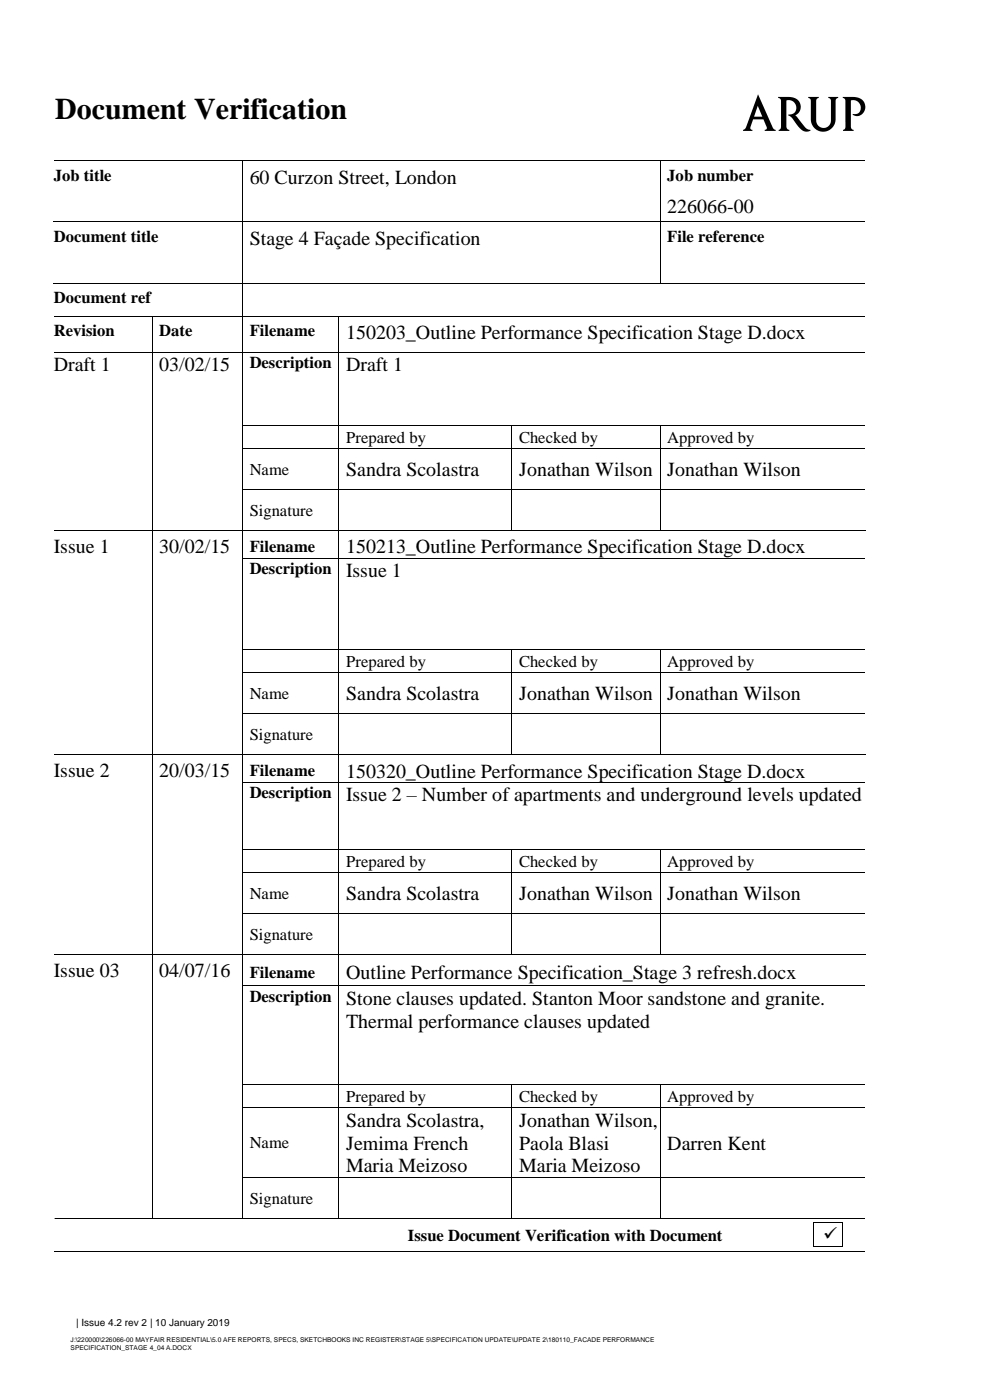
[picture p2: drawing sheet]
<svg xmlns="http://www.w3.org/2000/svg" width="210mm" height="297mm" viewBox="0 0 210 297" stroke-linecap="round" stroke-linejoin="round" font-family="sans-serif">
<g fill="#000">
<path d="M11.4 34h.3v.2h-.3z" fill-rule="evenodd"/>
<path d="M11.7 34h.2v.2h-.2z" fill-rule="evenodd"/>
<path d="M51.4 34h.1v.2h-.1z" fill-rule="evenodd"/>
<path d="M51.4 34.2h.1v.8h-.1z" fill-rule="evenodd"/>
<path d="M138.2 34h.1v.2h-.1z" fill-rule="evenodd"/>
<path d="M138.3 34h1.7v.2h-1.7z" fill-rule="evenodd"/>
<path d="M140 34h.2v.2h-.2z" fill-rule="evenodd"/>
<path d="M140 34.2h.2v.8h-.2z" fill-rule="evenodd"/>
<path d="M51.4 41h.1v.2h-.1z" fill-rule="evenodd"/>
<path d="M51.4 47h.1v.2h-.1z" fill-rule="evenodd"/>
<path d="M51.4 47.2h.1v.8h-.1z" fill-rule="evenodd"/>
<path d="M51.4 54h.1v.2h-.1z" fill-rule="evenodd"/>
<path d="M140 41h.2v.2h-.2z" fill-rule="evenodd"/>
<path d="M140 47h.2v.2h-.2z" fill-rule="evenodd"/>
<path d="M140 47.2h.2v.8h-.2z" fill-rule="evenodd"/>
<path d="M140 54h.2v.2h-.2z" fill-rule="evenodd"/>
<path d="M32.2 67h.2v.2h-.2z" fill-rule="evenodd"/>
<path d="M32.2 67.2h.2v.8h-.2z" fill-rule="evenodd"/>
<path d="M32.2 73.6h.2v1h-.2z" fill-rule="evenodd"/>
<path d="M32.2 74.6h.2v.2h-.2z" fill-rule="evenodd"/>
<path d="M51.4 60h.1v.2h-.1z" fill-rule="evenodd"/>
<path d="M51.4 60.2h.1v.8h-.1z" fill-rule="evenodd"/>
<path d="M51.4 67h.1v.2h-.1z" fill-rule="evenodd"/>
<path d="M51.4 67.2h.1v.8h-.1z" fill-rule="evenodd"/>
<path d="M51.4 73.6h.1v1h-.1z" fill-rule="evenodd"/>
<path d="M51.4 74.6h.1v.2h-.1z" fill-rule="evenodd"/>
<path d="M71.8 67h.2v.2h-.2z" fill-rule="evenodd"/>
<path d="M71.8 67.2h.2v.8h-.2z" fill-rule="evenodd"/>
<path d="M71.8 73.6h.2v1h-.2z" fill-rule="evenodd"/>
<path d="M71.8 74.6h.2v.2h-.2z" fill-rule="evenodd"/>
<path d="M140 60h.2v.2h-.2z" fill-rule="evenodd"/>
<path d="M32.2 90.1h.2v.2h-.2z" fill-rule="evenodd"/>
<path d="M32.2 95.1h.2v.1h-.2z" fill-rule="evenodd"/>
<path d="M51.4 90.1h.1v.2h-.1z" fill-rule="evenodd"/>
<path d="M51.4 95.1h.1v.1h-.1z" fill-rule="evenodd"/>
<path d="M71.8 90.1h.2v.2h-.2z" fill-rule="evenodd"/>
<path d="M71.8 95.1h.2v.1h-.2z" fill-rule="evenodd"/>
<path d="M108.5 90.1h.2v.2h-.2z" fill-rule="evenodd"/>
<path d="M108.5 95.1h.2v.1h-.2z" fill-rule="evenodd"/>
<path d="M140 90.1h.2v.2h-.2z" fill-rule="evenodd"/>
<path d="M140 95.1h.2v.1h-.2z" fill-rule="evenodd"/>
<path d="M32.2 103.7h.2v.2h-.2z" fill-rule="evenodd"/>
<path d="M32.2 112.4h.2v.2h-.2z" fill-rule="evenodd"/>
<path d="M32.2 112.6h.2v.8h-.2z" fill-rule="evenodd"/>
<path d="M32.2 118.3h.2v.2h-.2z" fill-rule="evenodd"/>
<path d="M51.4 103.7h.1v.2h-.1z" fill-rule="evenodd"/>
<path d="M51.4 112.4h.1v.2h-.1z" fill-rule="evenodd"/>
<path d="M51.4 112.6h.1v.8h-.1z" fill-rule="evenodd"/>
<path d="M51.4 118.3h.1v.2h-.1z" fill-rule="evenodd"/>
<path d="M71.8 103.7h.2v.2h-.2z" fill-rule="evenodd"/>
<path d="M71.8 112.4h.2v.2h-.2z" fill-rule="evenodd"/>
<path d="M71.8 112.6h.2v.8h-.2z" fill-rule="evenodd"/>
<path d="M71.8 118.3h.2v.2h-.2z" fill-rule="evenodd"/>
<path d="M108.5 103.7h.2v.2h-.2z" fill-rule="evenodd"/>
<path d="M108.5 112.4h.2v.2h-.2z" fill-rule="evenodd"/>
<path d="M140 103.7h.2v.2h-.2z" fill-rule="evenodd"/>
<path d="M140 112.4h.2v.2h-.2z" fill-rule="evenodd"/>
<path d="M183.5 112.4h.1v.2h-.1z" fill-rule="evenodd"/>
<path d="M32.2 137.7h.2v.2h-.2z" fill-rule="evenodd"/>
<path d="M51.4 137.7h.1v.2h-.1z" fill-rule="evenodd"/>
<path d="M71.8 137.7h.2v.2h-.2z" fill-rule="evenodd"/>
<path d="M108.5 137.7h.2v.2h-.2z" fill-rule="evenodd"/>
<path d="M140 137.7h.2v.2h-.2z" fill-rule="evenodd"/>
<path d="M32.2 142.6h.2v.2h-.2z" fill-rule="evenodd"/>
<path d="M32.2 151.3h.2v.1h-.2z" fill-rule="evenodd"/>
<path d="M51.4 142.6h.1v.2h-.1z" fill-rule="evenodd"/>
<path d="M51.4 151.3h.1v.1h-.1z" fill-rule="evenodd"/>
<path d="M71.8 142.6h.2v.2h-.2z" fill-rule="evenodd"/>
<path d="M71.8 151.3h.2v.1h-.2z" fill-rule="evenodd"/>
<path d="M108.5 142.6h.2v.2h-.2z" fill-rule="evenodd"/>
<path d="M108.5 151.3h.2v.1h-.2z" fill-rule="evenodd"/>
<path d="M140 142.6h.2v.2h-.2z" fill-rule="evenodd"/>
<path d="M140 151.3h.2v.1h-.2z" fill-rule="evenodd"/>
<path d="M32.2 160h.2v.1h-.2z" fill-rule="evenodd"/>
<path d="M32.2 160.1h.2v.9h-.2z" fill-rule="evenodd"/>
<path d="M32.2 165.9h.2v.2h-.2z" fill-rule="evenodd"/>
<path d="M51.4 160h.1v.1h-.1z" fill-rule="evenodd"/>
<path d="M51.4 160.1h.1v.9h-.1z" fill-rule="evenodd"/>
<path d="M51.4 165.9h.1v.2h-.1z" fill-rule="evenodd"/>
<path d="M71.8 160h.2v.1h-.2z" fill-rule="evenodd"/>
<path d="M71.8 160.1h.2v.9h-.2z" fill-rule="evenodd"/>
<path d="M71.8 165.9h.2v.2h-.2z" fill-rule="evenodd"/>
<path d="M108.5 160h.2v.1h-.2z" fill-rule="evenodd"/>
<path d="M140 160h.2v.1h-.2z" fill-rule="evenodd"/>
<path d="M183.5 160h.1v.1h-.1z" fill-rule="evenodd"/>
<path d="M32.2 180.2h.2v.2h-.2z" fill-rule="evenodd"/>
<path d="M32.2 185.1h.2v.2h-.2z" fill-rule="evenodd"/>
<path d="M32.2 193.8h.2v.2h-.2z" fill-rule="evenodd"/>
<path d="M51.4 180.2h.1v.2h-.1z" fill-rule="evenodd"/>
<path d="M51.4 185.1h.1v.2h-.1z" fill-rule="evenodd"/>
<path d="M51.4 193.8h.1v.2h-.1z" fill-rule="evenodd"/>
<path d="M71.8 180.2h.2v.2h-.2z" fill-rule="evenodd"/>
<path d="M71.8 185.1h.2v.2h-.2z" fill-rule="evenodd"/>
<path d="M71.8 193.8h.2v.2h-.2z" fill-rule="evenodd"/>
<path d="M108.5 180.2h.2v.2h-.2z" fill-rule="evenodd"/>
<path d="M108.5 185.1h.2v.2h-.2z" fill-rule="evenodd"/>
<path d="M108.5 193.8h.2v.2h-.2z" fill-rule="evenodd"/>
<path d="M140 180.2h.2v.2h-.2z" fill-rule="evenodd"/>
<path d="M140 185.1h.2v.2h-.2z" fill-rule="evenodd"/>
<path d="M140 193.8h.2v.2h-.2z" fill-rule="evenodd"/>
<path d="M32.2 202.5h.2v.1h-.2z" fill-rule="evenodd"/>
<path d="M32.2 202.6h.2v.8h-.2z" fill-rule="evenodd"/>
<path d="M32.2 209.1h.2v.1h-.2z" fill-rule="evenodd"/>
<path d="M51.4 202.5h.1v.1h-.1z" fill-rule="evenodd"/>
<path d="M51.4 202.6h.1v.8h-.1z" fill-rule="evenodd"/>
<path d="M51.4 209.1h.1v.1h-.1z" fill-rule="evenodd"/>
<path d="M71.8 202.5h.2v.1h-.2z" fill-rule="evenodd"/>
<path d="M71.8 202.6h.2v.8h-.2z" fill-rule="evenodd"/>
<path d="M71.8 209.1h.2v.1h-.2z" fill-rule="evenodd"/>
<path d="M108.5 202.5h.2v.1h-.2z" fill-rule="evenodd"/>
<path d="M140 202.5h.2v.1h-.2z" fill-rule="evenodd"/>
<path d="M183.5 202.5h.1v.1h-.1z" fill-rule="evenodd"/>
<path d="M32.2 230h.2v.2h-.2z" fill-rule="evenodd"/>
<path d="M32.2 234.9h.2v.2h-.2z" fill-rule="evenodd"/>
<path d="M51.4 230h.1v.2h-.1z" fill-rule="evenodd"/>
<path d="M51.4 234.9h.1v.2h-.1z" fill-rule="evenodd"/>
<path d="M71.8 230h.2v.2h-.2z" fill-rule="evenodd"/>
<path d="M71.8 234.9h.2v.2h-.2z" fill-rule="evenodd"/>
<path d="M108.5 230h.2v.2h-.2z" fill-rule="evenodd"/>
<path d="M108.5 234.9h.2v.2h-.2z" fill-rule="evenodd"/>
<path d="M140 230h.2v.2h-.2z" fill-rule="evenodd"/>
<path d="M140 234.9h.2v.2h-.2z" fill-rule="evenodd"/>
<path d="M32.2 249.7h.2v.1h-.2z" fill-rule="evenodd"/>
<path d="M51.4 249.7h.1v.1h-.1z" fill-rule="evenodd"/>
<path d="M71.8 249.7h.2v.1h-.2z" fill-rule="evenodd"/>
<path d="M108.5 249.7h.2v.1h-.2z" fill-rule="evenodd"/>
<path d="M140 249.7h.2v.1h-.2z" fill-rule="evenodd"/>
</g>
<g fill="none" stroke="#000" stroke-width=".21">
<path d="M11.9 34.1h39.5M51.4 35v6M51.5 34.1h86.7M140.1 35v6M140.2 34.1h43.3M11.4 47.1h40M51.4 41.2v5.8M51.4 48v6M51.4 54.2v5.8M51.5 47.1h88.5M140.1 41.2v5.8M140.1 48v6"/>
<path d="M140.1 54.2v5.8M140.2 47.1h43.3M11.4 60.1h40M11.4 67.1h20.8M11.4 74.7h20.8M32.3 68v5.6M32.3 74.8v15.3M32.4 67.1h19M32.4 74.7h19M51.4 61v6M51.4 68v5.6M51.4 74.8v15.3"/>
<path d="M51.5 60.1h88.5M51.5 67.1h20.3M51.5 74.7h20.3M71.9 68v5.6M71.9 74.8v15.3M72 67.1h111.5M72 74.7h111.5M140.2 60.1h43.3M32.3 90.3v4.8M32.3 95.2v8.5M51.4 90.3v4.8M51.4 95.2v8.5"/>
<path d="M51.5 90.2h20.3M51.5 95.1h20.3M71.9 90.3v4.8M71.9 95.2v8.5M72 90.2h36.5M72 95.1h36.5M108.6 90.3v4.8M108.6 95.2v8.5M108.7 90.2h31.3M108.7 95.1h31.3M140.1 90.3v4.8M140.1 95.2v8.5"/>
<path d="M140.2 90.2h43.3M140.2 95.1h43.3M11.4 112.5h20.8M32.3 103.9v8.5M32.3 113.4v4.9M32.3 118.5v19.2M32.4 112.5h19M51.4 103.9v8.5M51.4 113.4v4.9M51.4 118.5v19.2M51.5 103.8h20.3M51.5 112.5h20.3"/>
<path d="M51.5 118.4h20.3M71.9 103.9v8.5M71.9 113.4v4.9M71.9 118.5v19.2M72 103.8h36.5M72 112.5h36.5M72 118.4h111.5M108.6 103.9v8.5M108.7 103.8h31.3M108.7 112.5h31.3M140.1 103.9v8.5M140.2 103.8h43.3"/>
<path d="M140.2 112.5h43.3M32.3 137.9v4.7M51.4 137.9v4.7M51.5 137.8h20.3M71.9 137.9v4.7M72 137.8h36.5M108.6 137.9v4.7M108.7 137.8h31.3M140.1 137.9v4.7M140.2 137.8h43.3M32.3 142.8v8.5M32.3 151.4v8.6"/>
<path d="M51.4 142.8v8.5M51.4 151.4v8.6M51.5 142.7h20.3M51.5 151.4h20.3M71.9 142.8v8.5M71.9 151.4v8.6M72 142.7h36.5M72 151.4h36.5M108.6 142.8v8.5M108.6 151.4v8.6M108.7 142.7h31.3M108.7 151.4h31.3"/>
<path d="M140.1 142.8v8.5M140.1 151.4v8.6M140.2 142.7h43.3M140.2 151.4h43.3M11.4 160h20.8M32.3 161v4.9M32.3 166.1v14.1M32.4 160h19M51.4 161v4.9M51.4 166.1v14.1M51.5 160h20.3M51.5 166h20.3"/>
<path d="M71.9 161v4.9M71.9 166.1v14.1M72 160h36.5M72 166h111.5M108.7 160h31.3M140.2 160h43.3M32.3 180.4v4.7M32.3 185.3v8.5M32.3 194v8.5M51.4 180.4v4.7M51.4 185.3v8.5M51.4 194v8.5"/>
<path d="M51.5 180.3h20.3M51.5 185.2h20.3M51.5 193.9h20.3M71.9 180.4v4.7M71.9 185.3v8.5M71.9 194v8.5M72 180.3h36.5M72 185.2h36.5M72 193.9h36.5M108.6 180.4v4.7M108.6 185.3v8.5M108.6 194v8.5"/>
<path d="M108.7 180.3h31.3M108.7 185.2h31.3M108.7 193.9h31.3M140.1 180.4v4.7M140.1 185.3v8.5M140.1 194v8.5M140.2 180.3h43.3M140.2 185.2h43.3M140.2 193.9h43.3M11.4 202.5h20.8M32.3 203.4v5.7M32.3 209.2v20.8"/>
<path d="M32.4 202.5h19M51.4 203.4v5.7M51.4 209.2v20.8M51.5 202.5h20.3M51.5 209.2h20.3M71.9 203.4v5.7M71.9 209.2v20.8M72 202.5h36.5M72 209.2h111.5M108.7 202.5h31.3M140.2 202.5h43.3M32.3 230.2v4.7"/>
<path d="M32.3 235.1v14.6M51.4 230.2v4.7M51.4 235.1v14.6M51.5 230.1h20.3M51.5 235h20.3M71.9 230.2v4.7M71.9 235.1v14.6M72 230.1h36.5M72 235h36.5M108.6 230.2v4.7M108.6 235.1v14.6M108.7 230.1h31.3"/>
<path d="M108.7 235h31.3M140.1 230.2v4.7M140.1 235.1v14.6M140.2 230.1h43.3M140.2 235h43.3M32.3 249.8v8.6M51.4 249.8v8.6M51.5 249.8h20.3M71.9 249.8v8.6M72 249.8h36.5M108.6 249.8v8.6M108.7 249.8h31.3"/>
<path d="M140.1 249.8v8.6M140.2 249.8h43.3"/>
</g>
<path d="M11.4 258.4h.3v.1h-.3z" fill-rule="evenodd" fill="#a6a6a6"/>
<g fill="#000">
<path d="M160.8 20l3.2 7.1 .6 .4v.3h-2.4v-.3l.4-.1 .1-.3-.7-1.8h-2.2l-.6 1.8 .1 .3 .3 .1v.3h-2v-.3l.4-.1 .3-.4z" fill-rule="evenodd"/>
<path d="M165.1 20.6h2.9l.8 .3 .6 .5 .4 .8v.9l-.4 .9-.7 .5 1.8 2.2a1.63 1.63 0 0 0 1.4 .8v.2l-.7 .2-1-.2-.9-.9-1.3-1.8-.8-.5v-.2l.7-.1 .6-.2 .3-.5 .1-.6-.1-.6-.4-.6-.5-.4-.6-.1-.5 .1v5.5l.1 .5 .5 .2v.3h-2.2v-.3l.3-.1 .2-.4v-5.6l-.1-.4-.5-.2z" fill-rule="evenodd"/>
<path d="M171.5 20.6h2.2v.2l-.4 .1-.1 .4v4.5l.5 1 1 .3 1-.3 .6-1v-4.5l-.2-.4-.4-.1v-.2h2.1v.2l-.4 .2-.1 .3-.1 4.6-.4 .9-.7 .7-1 .4h-.9l-1-.4-.7-.7-.5-1.2v-4.3l-.2-.4-.3-.1z" fill-rule="evenodd"/>
<path d="M11.7 258.4h.2v.1h-.2z" fill-rule="evenodd"/>
<path d="M32.2 258.4h.2v.1h-.2z" fill-rule="evenodd"/>
<path d="M51.4 258.4h.1v.1h-.1z" fill-rule="evenodd"/>
<path d="M71.8 258.4h.2v.1h-.2z" fill-rule="evenodd"/>
<path d="M108.5 258.4h.2v.1h-.2z" fill-rule="evenodd"/>
<path d="M140 258.4h.2v.1h-.2z" fill-rule="evenodd"/>
<path d="M172.5 259.4h.1v.1h-.1z" fill-rule="evenodd"/>
<path d="M172.5 259.4h.1v.1h-.1z" fill-rule="evenodd"/>
<path d="M178.7 259.4h.2v.1h-.2z" fill-rule="evenodd"/>
<path d="M178.7 259.4h.2v.1h-.2z" fill-rule="evenodd"/>
<path d="M172.5 264.4h.1v.1h-.1z" fill-rule="evenodd"/>
<path d="M172.5 264.4h.1v.1h-.1z" fill-rule="evenodd"/>
<path d="M178.7 264.4h.2v.1h-.2z" fill-rule="evenodd"/>
<path d="M178.7 264.4h.2v.1h-.2z" fill-rule="evenodd"/>
</g>
<path d="M11.9 258.4h20.3M32.4 258.4h19M51.5 258.4h20.3M72 258.4h36.5M108.7 258.4h31.3M140.2 258.4h43.3M172.6 259.5v4.9M172.6 259.5h6.1M178.8 259.5v4.9M11.5 265.5h172M172.6 264.4h6.1" fill="none" stroke="#000" stroke-width=".21"/>
<path d="M160.7 22.4l1 2.4h-1.7z" fill="#fff"/>
<path d="M178.8 20.6h2.3l1 .1 .9 .6 .5 .8v1l-.4 .9-.7 .5-1 .1-.5-.3v-.1h.8l.6-.4 .3-.6-.1-.8-.3-.6-.5-.4-.6-.2-.6 .1v5.6l.2 .4 .4 .2v.3h-2.3v-.3l.4-.1 .1-.4v-5.6l-.1-.4-.4-.2z" fill-rule="evenodd" fill="#000"/>
<text font-size="6.3" x="11.7" y="25.2">Document Verification</text>
<g font-size="4.2">
<text x="53" y="39">60 Curzon Street, London</text>
<text x="141.6" y="45.1">226066-00</text>
<text x="53" y="52">Stage 4 Façade Specification</text>
<text x="73.4" y="72">150203_Outline Performance Specification Stage D.docx</text>
<text x="11.4" y="78.7">Draft 1</text>
<text x="33.8" y="78.7">03/02/15</text>
<text x="73.4" y="78.7">Draft 1</text>
<text x="73.4" y="101">Sandra Scolastra</text>
<text x="110.1" y="101">Jonathan Wilson</text>
<text x="141.6" y="101">Jonathan Wilson</text>
<text x="11.4" y="117.4">Issue 1</text>
<text x="33.8" y="117.4">30/02/15</text>
<text x="73.4" y="117.4">150213_Outline Performance Specification Stage D.docx</text>
<text x="73.4" y="122.4">Issue 1</text>
<text x="73.4" y="148.5">Sandra Scolastra</text>
<text x="110.1" y="148.5">Jonathan Wilson</text>
<text x="141.6" y="148.5">Jonathan Wilson</text>
<text x="11.4" y="164.9">Issue 2</text>
<text x="33.8" y="164.9">20/03/15</text>
<text x="73.4" y="165">150320_Outline Performance Specification Stage D.docx</text>
<text x="73.4" y="170">Issue 2 – Number of apartments and underground levels updated</text>
<text x="73.4" y="191">Sandra Scolastra</text>
<text x="110.1" y="191">Jonathan Wilson</text>
<text x="141.6" y="191">Jonathan Wilson</text>
<text x="11.4" y="207.4">Issue 03</text>
<text x="33.8" y="207.4">04/07/16</text>
<text x="73.4" y="207.8">Outline Performance Specification_Stage 3 refresh.docx</text>
<text x="73.4" y="213.2">Stone clauses updated. Stanton Moor sandstone and granite.</text>
<text x="73.4" y="218">Thermal performance clauses updated</text>
<text x="73.4" y="239">Sandra Scolastra,</text>
<text x="110.1" y="239">Jonathan Wilson,</text>
<text x="73.4" y="243.9">Jemima French</text>
<text x="110.1" y="243.9">Paola Blasi</text>
<text x="141.6" y="243.9">Darren Kent</text>
<text x="73.4" y="248.7">Maria Meizoso</text>
<text x="110.1" y="248.7">Maria Meizoso</text>
</g>
<text font-size="3.9" x="174.6" y="263.3">✓</text>
<g font-size="3.5">
<text x="11.4" y="38.3">Job title</text>
<text x="141.6" y="38.3">Job number</text>
<text x="11.4" y="51.3">Document title</text>
<text x="141.6" y="51.3">File reference</text>
<text x="11.4" y="64.3">Document ref</text>
<text x="11.4" y="71.3">Revision</text>
<text x="33.8" y="71.3">Date</text>
<text x="53" y="71.3">Filename</text>
<text x="53" y="78.1">Description</text>
<text x="73.4" y="93.9">Prepared by</text>
<text x="110.1" y="93.9">Checked by</text>
<text x="141.6" y="93.9">Approved by</text>
<text x="53" y="100.7">Name</text>
<text x="53" y="109.4">Signature</text>
<text x="53" y="117.2">Filename</text>
<text x="53" y="121.8">Description</text>
<text x="73.4" y="141.5">Prepared by</text>
<text x="110.1" y="141.5">Checked by</text>
<text x="141.6" y="141.5">Approved by</text>
<text x="53" y="148.3">Name</text>
<text x="53" y="157">Signature</text>
<text x="53" y="164.7">Filename</text>
<text x="53" y="169.4">Description</text>
<text x="73.4" y="184">Prepared by</text>
<text x="110.1" y="184">Checked by</text>
<text x="141.6" y="184">Approved by</text>
<text x="53" y="190.8">Name</text>
<text x="53" y="199.5">Signature</text>
<text x="53" y="207.5">Filename</text>
<text x="53" y="212.5">Description</text>
<text x="73.4" y="233.8">Prepared by</text>
<text x="110.1" y="233.8">Checked by</text>
<text x="141.6" y="233.8">Approved by</text>
<text x="53" y="243.6">Name</text>
<text x="53" y="255.4">Signature</text>
<text x="86.5" y="263.2">Issue Document Verification with Document</text>
</g>
<text font-size="2.1" x="16.2" y="281.3">| Issue 4.2 rev 2 | 10 January 2019</text>
<g font-size="1.4">
<text x="15" y="284.6">J:\220000\226066-00 MAYFAIR RESIDENTIAL\5.0 AFE REPORTS, SPECS, SKETCHBOOKS INC REGISTER\STAGE 5\SPECIFICATION UPDATE\UPDATE 2\180110_FACADE PERFORMANCE</text>
<text x="15" y="286.4">SPECIFICATION_STAGE 4_04 A.DOCX</text>
</g>
</svg>
